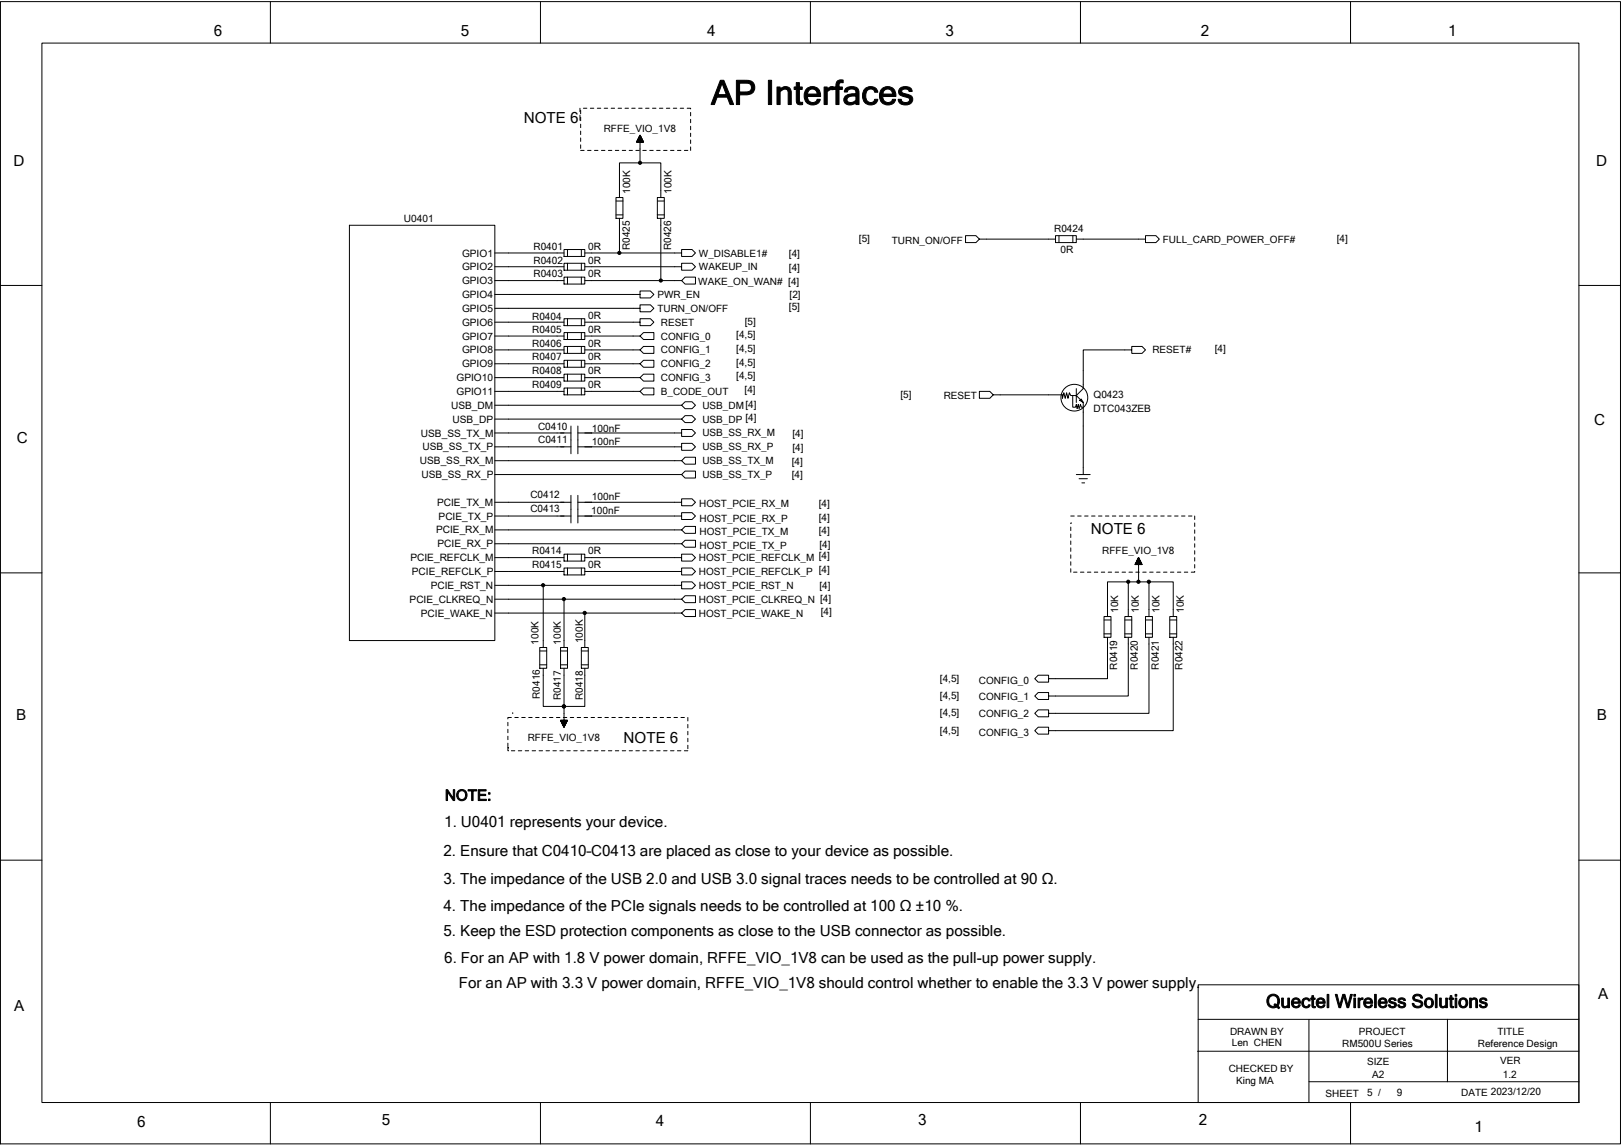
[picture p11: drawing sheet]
<svg xmlns="http://www.w3.org/2000/svg" width="297mm" height="210mm" viewBox="0 0 297 210" stroke-linecap="round" stroke-linejoin="round" font-family="sans-serif">
<g fill="none" stroke="#000" stroke-width=".18">
<path d="M.1 .3h296.8v209.3h-296.8zM7.7 7.9h281.6v194.1h-281.6zM49.5 .3v7.6M99 .3v7.6M106.3 19.8v.7M106.9 19.8h.6M108.2 19.8h.6M109.4 19.8h.7M110.7 19.8h.7M112 19.8h.6M113.3 19.8h.6M114.5 19.8h.7"/>
<path d="M115.8 19.8h.6M117 19.8h.7M118.3 19.8h.6M119.6 19.8h.6M120.8 19.8h.7M122.1 19.8h.6M123.4 19.8h.6M124.6 19.8h.7M125.9 19.8h.7v.2M148.5 .3v7.6M198 .3v7.6M247.5 .3v7.6"/>
<path d="M106.3 21.9h.1M106.3 21.1v.6M106.4 20.2v.6M106.4 21.5v.6M106.4 22.8v.6M106.4 24v.7M106.4 25.3v.6M106.4 26.5v.7M106.4 27.6h.6M107.7 27.6h.6M108.9 27.6h.7M110.2 27.6h.6"/>
<path d="M111.5 27.6h.6M112.8 27.6h.6M112.9 36.2h1.2v3.8h-1.2zM112.9 39.4h1.2M112.9 36.8h1.2M113.5 36.2v-6.4h7.6v6.4M114 27.6h.7M115.3 27.6h.6M116.5 27.6h.7M116.7 26h.1M116.7 26h1.2h-1.3M116.7 25.9h1.2"/>
<path d="M116.7 26v-.1h1.2v.1M116.8 25.8h1M116.8 25.8v.2M116.8 25.8h1v.2M116.8 25.7h1M116.8 26v-.3h.9v.3M116.9 26v-.4h.8v.4M116.9 25.5h.8M116.9 25.5h.7v.5M117 25.4h.6v.6M117 25.3h.5v.7M117.1 25.2h.4v.8"/>
<path d="M117.1 25.1h.4v.9M117.2 24.9v1.1M117.2 25h.2v1M117.2 24.9h.2M117.2 24.8v1.2M117.2 24.9h.1v1.1M117.3 24.8h.1M117.3 24.8v1.2M117.3 24.8l.6 1.2h-1.3l.7-1.2v5M117.4 25h-.2l-.1 1M117.5 25.1h-.4v.9M117.5 25.2h-.4l-.1 .8"/>
<path d="M117.6 25.3h-.6v.7M117.6 25.4h-.6l-.1 .6M117.8 27.6h.6M119.1 27.6h.6M120.3 27.6h.7M120.5 36.2h1.2v3.8h-1.2zM120.5 39.4h1.2M120.5 36.8h1.2M121.6 27.6h.6M122.9 27.6h.6M124.1 27.6h.7M125.4 27.6h.6"/>
<path d="M126.6 20.6v.6M126.6 21.9v.6M126.6 23.1v.7M126.6 24.4v.6M126.6 25.7v.6M126.6 26.9v.7M.1 52.3h7.6M64 41.3h26.7v76.1h-26.7zM90.7 54h26.6v-.7h1.9l.6 .7-.6 .6h-1.9v-.6M90.7 56.5h26.6v-.6h1.9l.6 .6-.6 .6h-1.9v-.6M90.7 46.4h12.7M90.7 48.9h12.7"/>
<path d="M90.7 51.4h12.7M90.7 59h12.7M103.4 58.4h3.8v1.3h-3.8zM103.4 45.7h3.8v1.3h-3.8zM103.4 48.2h3.8v1.3h-3.8zM103.4 50.8h3.8v1.2h-3.8zM104 45.7v1.3M104 48.2v1.3M104 50.8v1.2M104 58.4v1.3M106.5 45.7v1.3M106.5 48.2v1.3"/>
<path d="M106.5 50.8v1.2M106.5 58.4v1.3M107.2 59h10.1v-.6h1.9l.6 .6-.6 .7h-1.9v-.7M107.2 48.9h17.7v-.7h1.9l.6 .7-.6 .6h-1.9v-.6M107.2 51.4h13.9M113.5 40v6.4h-6.3M113.5 46.4h11.4v-.7h1.9l.6 .7-.6 .6h-1.9v-.6M121.1 40v11.4h3.8l.6 .6h1.9v-1.2h-1.9l-.6 .6M193.4 43.2h3.8v1.2h-3.8zM193.4 43.8h-13.9l-.7 .7h-1.9v-1.3h1.9l.7 .6M194.1 43.2v1.2M196.6 43.2v1.2"/>
<path d="M197.2 43.8h12.7v-.6h1.9l.6 .6-.6 .7h-1.9v-.7M289.3 52.3h7.6M90.7 79.3h13.9M90.7 61.6h12.7M90.7 64.1h12.7M90.7 66.7h12.7M90.7 74.3h34.2M90.7 76.8h34.2M103.4 69.2h-12.7M103.4 71.7h-12.7M103.4 60.9h3.8v1.3h-3.8zM103.4 63.5h3.8v1.2h-3.8z"/>
<path d="M103.4 66h3.8v1.3h-3.8zM103.4 68.6h3.8v1.2h-3.8zM103.4 71.1h3.8v1.2h-3.8zM104 60.9v1.3M104 63.5v1.2M104 66v1.3M104 68.6v1.2M104 71.1v1.2M104.6 78.1v5M105.9 79.3h19v-.6h1.9l.6 .6-.6 .7h-1.9v-.7M105.9 78.1v5M106.5 60.9v1.3"/>
<path d="M106.5 63.5v1.2M106.5 66v1.3M106.5 68.6v1.2M106.5 71.1v1.2M107.2 61.6h10.1l.6 .6h1.9v-1.3h-1.9l-.6 .7M107.2 64.1h10.1l.6 .6h1.9v-1.2h-1.9l-.6 .6M107.2 66.7h10.1l.6 .6h1.9v-1.3h-1.9l-.6 .7M107.2 69.2h10.1l.6 .6h1.9v-1.2h-1.9l-.6 .6M107.2 71.7h10.1l.6 .6h1.9v-1.2h-1.9l-.6 .6M124.9 74.3l.6-.7h1.3l.6 .7-.6 .6h-1.3zM124.9 76.8l.6-.6h1.3l.6 .6-.6 .6h-1.3zM182 72.3l-.6-.6h-1.9v1.3h1.9l.6-.7h12.7v.7l.2-1 .3 1 .2-1 .3 1 .3-1 .2 .5h1"/>
<path d="M196.6 72.5v2.1h.5l.1-.5 .2 .8 .2-.8 .1 .7M197.2 72.5l1.3 1.2v13.3M197.2 72.5h.1M197.2 71.2v2.5M198.1 73.1l.4 .6-.6-.3zM198.5 75.5h.1M198.5 74.6h-.4l-.1-.5-.3 .8M207.4 64.1v.6h1.9l.6-.6-.6-.6h-1.9v.6h-8.9v7.1l-1.3 1.3M90.7 84.4h34.2l.6 .6h1.9v-1.2h-1.9l-.6 .6M90.7 87h34.2l.6 .6h1.9v-1.3h-1.9l-.6 .7M90.7 97.1h34.2l.6 .6h1.9v-1.2h-1.9l-.6 .6M90.7 99.6h34.2l.6 .7h1.9v-1.3h-1.9l-.6 .6"/>
<path d="M90.7 94.6h13.9M90.7 81.9h13.9M90.7 92h13.9M104.6 90.8v5M105.9 81.9h19v-.7h1.9l.6 .7-.6 .6h-1.9v-.6M105.9 92h19v-.6h1.9l.6 .6-.6 .7h-1.9v-.7M105.9 94.6h19v-.7h1.9l.6 .7-.6 .6h-1.9v-.6M105.9 90.8v5M196.2 94.6h.6M196.2 96.6v.6M196.2 97.9v.6M196.2 99.1v.7"/>
<path d="M196.3 95.8l-.1 .1M197.2 87h2.6M197.5 94.6h.6M197.7 87.7h1.6M198.2 88.5h.6M198.8 94.6h.6M200 94.6h.7M201.3 94.6h.6M202.6 94.6h.6M203.8 94.6h.7M205.1 94.6h.6M206.4 94.6h.6"/>
<path d="M207.6 94.6h.7M208.9 94.6h.6M210.2 94.6h.6M211.4 94.6h.7M212.7 94.6h.6M214 94.6h.6M215.2 94.6h.7M216.5 94.6h.6M217.8 94.6h.6M218.9 94.6v.6M218.9 95.8v.7M218.9 97.1v.6"/>
<path d="M218.9 98.4v.6M218.9 99.6v.7M.1 105h7.6M90.7 112.3h16.5v6.3M90.7 109.8h12.7v8.8M90.7 107.3h8.8v11.3M90.7 102.2h12.7M90.7 104.7h12.7M98.9 118.6h1.3v3.8h-1.3zM98.9 119.3h1.3M99.5 107.3h25.4v-.7h1.9l.6 .7-.6 .6h-1.9v-.6M102.7 118.6h1.3v3.8h-1.3z"/>
<path d="M102.7 119.3h1.3M103.4 109.8h21.5l.6 .6h1.9v-1.2h-1.9l-.6 .6M103.4 101.5h3.8v1.3h-3.8zM103.4 104.1h3.8v1.2h-3.8zM104 101.5v1.3M104 104.1v1.2M106.5 118.6h1.3v3.8h-1.3zM106.5 101.5v1.3M106.5 104.1v1.2M106.5 119.3h1.3M107.2 112.3h17.7l.6 .7h1.9v-1.3h-1.9l-.6 .6M107.2 102.2h17.7v-.7h1.9l.6 .7-.6 .6h-1.9v-.6"/>
<path d="M107.2 104.7h17.7v-.6h1.9l.6 .6-.6 .6h-1.9v-.6M196.2 100.4v.6M196.2 101.7v.6M196.2 102.9v.7M196.2 104.2v.6M196.7 104.8h.7M198 104.8h.6M199.3 104.8h.6M200.5 104.8h.7M201.8 104.8h.6M202.3 113h1.3v3.8h-1.3zM202.3 116.1h1.3"/>
<path d="M202.3 113.6h1.3M202.9 116.8v7.6h-10.8v-.7h-1.9l-.6 .7 .6 .6h1.9v-.6M203.1 104.8h.6M204.3 104.8h.7M205.6 104.8h.6M206.1 113h1.3v3.8h-1.3zM206.1 116.1h1.3M206.1 113.6h1.3M206.8 106.6v6.4M206.8 106.6h3.7M206.8 106.6h-3.9v6.4M206.8 116.8v10.7h-14.7v-.6h-1.9l-.6 .6 .6 .7h1.9v-.7"/>
<path d="M206.9 104.8h.6M208 103.4h1.3h-1.3M208.1 103.4v-.1h1.1v.1M208.1 103.2h1.1M208.1 103.4v-.2h1v.2M208.1 104.8h.7M208.1 103.1h1M208.2 103.4v-.3h.9v.3M208.2 103h.9M208.2 103h.8v.4M208.3 102.9h.7M208.3 102.8v.6"/>
<path d="M208.3 102.9h.7v.5M208.3 102.8h.7M208.3 102.7v.7M208.3 102.8h.6v.6M208.4 102.7h.5M208.4 102.7h.5v.7M208.4 102.6h.4M208.5 102.4v1M208.5 102.5h.3v.9M208.5 102.4h.3M208.5 103.4v-1h.2v1M208.6 102.2v1.2"/>
<path d="M208.6 102.3h.1v1.1M208.6 102.2h.1M208.6 102.2l.7 1.2h-1.3l.6-1.2v4.4M208.8 102.5h-.4v.9M208.9 102.6h-.5v.8M209.2 103.3h-1.2v.1M209.4 104.8h.6M209.9 113h1.3v3.8h-1.3zM209.9 116.1h1.3M209.9 113.6h1.3M210.5 116.8v13.9h-18.4v-.6h-1.9l-.6 .6 .6 .6h1.9v-.6M210.5 113v-6.4h4.5v6.4"/>
<path d="M210.7 104.8h.6M211.9 104.8h.7M213.2 104.8h.6M214.4 113h1.2v3.8h-1.2zM214.4 116.1h1.2M214.4 113.6h1.2M214.5 104.8h.6M215 116.8v17.1h-22.9v-.7h-1.9l-.6 .7 .6 .6h1.9v-.6M215.7 104.8h.7M217 104.8h.7M218.9 104.7v.1h-.6M218.9 100.9v.6"/>
<path d="M218.9 102.2v.6M218.9 103.4v.7M289.3 105h7.6M93.1 132.4v.6M93.1 133.6v.7M93.1 134.9v.6M93.1 136.2v.6M93.2 137.1l-.1-.2v.7h.1M93.7 131.5h-.6v.2M93.7 137.6h.6M94 130.6h.1M94.3 131.5h.7"/>
<path d="M95 137.6h.6M95.6 131.5h.6M96.2 137.6h.7M96.9 131.5h.6M97.5 137.6h.6M98.1 131.5h.7M98.8 137.6h.6M98.9 121.8h1.3M99.4 131.5h.7M99.5 122.4v7h3.9M100.1 137.6h.6M100.7 131.5h.6"/>
<path d="M101.3 137.6h.7M102 131.5h.6M102.6 137.6h.6M102.7 121.8h1.3M102.7 132h1.3M102.7 132l1.2 .1M102.8 132.1h1.1M102.8 132v.2h1.1v-.2M102.8 132.2h1.1M102.8 132v.3h1.1M102.9 132.3h.9M102.9 132v.4h.9v-.4"/>
<path d="M102.9 132v.5M103 132.5h.7M103 132v.6h.7M103 132.6h.7M103 132v.7M103.1 132.8h.5M103.1 132v.9M103.2 132.9h.3M103.2 132v1h.3M103.2 133h.3M103.2 131.5h.7M103.2 132v1.1h.2"/>
<path d="M103.3 133.1h.1M103.3 132l.1 1.2M103.4 129.4v3.8l-.7-1.2h1.3l-.6 1.2v-1.2M103.4 122.4v7M103.4 132v1.2h-.1M103.4 132v1.1M103.5 132v.9M103.5 132v.9h-.4M103.6 132v.7h-.5M103.6 132l.1 .7h-.7M103.8 132v.4h-.9M103.9 132v.2"/>
<path d="M103.9 137.6h.6M103.9 132h.1M104.5 131.5h.6M105.1 137.6h.7M105.8 131.5h.6M106.4 137.6h.6M106.5 121.8h1.3M107 131.5h.7M107.2 122.4v7h-3.8M107.7 137.6h.6M108.3 131.5h.6M108.9 137.6h.7"/>
<path d="M109.6 131.5h.6M110.2 137.6h.6M110.8 131.5h.7M111.5 137.6h.6M112.1 131.5h.7M112.8 137.6h.6M113.4 131.5h.6M114 137.6h.7M114.7 131.5h.6M115.3 137.6h.6M115.9 131.5h.6M116.5 137.6h.7"/>
<path d="M117.2 131.5h.6M117.8 137.6h.6M118.4 131.5h.7M119.1 137.6h.6M119.7 131.5h.6M120.3 137.6h.7M121 131.5h.6M121.6 137.6h.6M122.2 131.5h.7M122.9 137.6h.6M123.5 131.5h.6M124.1 137.6h.7"/>
<path d="M124.8 131.5h.6M125.4 137.6h.6M126 131.5v.6M126 132.7v.7M126 134v.6M126 135.3v.6M126 136.5v.7M.1 157.6h7.6M289.3 157.6h7.6M219.4 192.6h69.9M219.6 180.4h69.7v21.6h-69.7zM219.6 186.8h69.7"/>
<path d="M239.9 198.2h49.4M239.9 186.8v15.2M265.2 186.8v11.4M49.5 202v7.6M99 202v7.6M148.5 202v7.6M198 202v7.6M247.5 202v7.6"/>
<circle cx="196.9" cy="72.9" r="2.45"/>
</g>
<g fill="#000" stroke="#000" stroke-width=".18">
<circle cx="117.3" cy="29.8" r=".29"/>
<circle cx="113.5" cy="46.3" r=".29"/>
<circle cx="121.1" cy="51.4" r=".29"/>
<circle cx="99.5" cy="107.2" r=".3"/>
<circle cx="103.3" cy="109.8" r=".3"/>
<circle cx="107.1" cy="112.3" r=".3"/>
<circle cx="206.7" cy="106.6" r=".29"/>
<circle cx="208.6" cy="106.6" r=".3"/>
<circle cx="210.5" cy="106.6" r=".3"/>
<circle cx="103.3" cy="129.4" r=".3"/>
</g>
<text font-size="6.2" x="130.3" y="19.2">AP Interfaces</text>
<text font-size="3.4" x="232" y="184.6">Quectel Wireless Solutions</text>
<g font-size="2.8">
<text x="39.2" y="6.6">6</text>
<text x="84.5" y="6.6">5</text>
<text x="129.6" y="6.6">4</text>
<text x="173.2" y="6.6">3</text>
<text x="220.1" y="6.6">2</text>
<text x="265.4" y="6.6">1</text>
<text x="96" y="22.5">NOTE 6</text>
<text x="2.5" y="30.5">D</text>
<text x="292.5" y="30.4">D</text>
<text x="292.1" y="77.8">C</text>
<text x="3.1" y="81.1">C</text>
<text x="199.9" y="97.9">NOTE 6</text>
<text x="3" y="131.8">B</text>
<text x="292.6" y="131.8">B</text>
<text x="114.3" y="136.2">NOTE 6</text>
<text x="81.5" y="146.7">NOTE:</text>
<text x="81.4" y="151.5">1. U0401 represents your device.</text>
<text x="81.3" y="156.8">2. Ensure that C0410–C0413 are placed as close to your device as possible.</text>
<text x="81.3" y="161.9">3. The impedance of the USB 2.0 and USB 3.0 signal traces needs to be controlled at 90 Ω.</text>
<text x="81.3" y="167">4. The impedance of the PCIe signals needs to be controlled at 100 Ω ±10 %.</text>
<text x="81.3" y="171.4">5. Keep the ESD protection components as close to the USB connector as possible.</text>
<text x="81.4" y="176.5">6. For an AP with 1.8 V power domain, RFFE_VIO_1V8 can be used as the pull-up power supply.</text>
<text x="2.6" y="185.3">A</text>
<text x="84.1" y="181.1">For an AP with 3.3 V power domain, RFFE_VIO_1V8 should control whether to enable the 3.3 V power supply.</text>
<text x="292.9" y="183.1">A</text>
<text x="25.2" y="206.6">6</text>
<text x="70" y="206.1">5</text>
<text x="120.2" y="206.3">4</text>
<text x="168.3" y="206.1">3</text>
<text x="219.7" y="206.1">2</text>
<text x="270.2" y="207.3">1</text>
</g>
<g font-size="1.9">
<text x="115.5" y="35.6" transform="rotate(-90 115.5 35.6)">100K</text>
<text x="123" y="35.6" transform="rotate(-90 123 35.6)">100K</text>
<text x="74" y="40.6">U0401</text>
<text x="84.7" y="47">GPIO1</text>
<text x="107.8" y="45.7">0R</text>
<text x="194.3" y="46.4">0R</text>
<text x="84.7" y="49.5">GPIO2</text>
<text x="84.7" y="52.1">GPIO3</text>
<text x="107.8" y="48.3">0R</text>
<text x="107.8" y="50.8">0R</text>
<text x="84.7" y="54.6">GPIO4</text>
<text x="84.7" y="57.1">GPIO5</text>
<text x="84.7" y="59.7">GPIO6</text>
<text x="107.8" y="58.4">0R</text>
<text x="84.7" y="62.2">GPIO7</text>
<text x="84.7" y="64.8">GPIO8</text>
<text x="107.8" y="61">0R</text>
<text x="107.8" y="63.5">0R</text>
<text x="83.6" y="69.8">GPIO10</text>
<text x="84.7" y="67.3">GPIO9</text>
<text x="107.8" y="66">0R</text>
<text x="107.8" y="68.6">0R</text>
<text x="107.8" y="71.1">0R</text>
<text x="82.7" y="74.9">USB_DM</text>
<text x="82.9" y="77.4">USB_DP</text>
<text x="83.6" y="72.4">GPIO11</text>
<text x="200.4" y="75.5">DTC043ZEB</text>
<text x="77.1" y="80">USB_SS_TX_M</text>
<text x="77.4" y="82.5">USB_SS_TX_P</text>
<text x="108.5" y="79.1">100nF</text>
<text x="108.5" y="81.6">100nF</text>
<text x="76.9" y="85.1">USB_SS_RX_M</text>
<text x="77.2" y="87.6">USB_SS_RX_P</text>
<text x="80.1" y="92.7">PCIE_TX_M</text>
<text x="80.4" y="95.2">PCIE_TX_P</text>
<text x="108.3" y="94.2">100nF</text>
<text x="108.5" y="91.7">100nF</text>
<text x="79.9" y="97.7">PCIE_RX_M</text>
<text x="80.2" y="100.3">PCIE_RX_P</text>
<text x="107.8" y="101.6">0R</text>
<text x="75.2" y="102.8">PCIE_REFCLK_M</text>
<text x="75.5" y="105.4">PCIE_REFCLK_P</text>
<text x="78.9" y="107.9">PCIE_RST_N</text>
<text x="107.8" y="104.1">0R</text>
<text x="75.1" y="110.4">PCIE_CLKREQ_N</text>
<text x="77.1" y="113">PCIE_WAKE_N</text>
<text x="204.9" y="112.3" transform="rotate(-90 204.9 112.3)">10K</text>
<text x="208.7" y="112.3" transform="rotate(-90 208.7 112.3)">10K</text>
<text x="212.5" y="112.3" transform="rotate(-90 212.5 112.3)">10K</text>
<text x="216.9" y="112.3" transform="rotate(-90 216.9 112.3)">10K</text>
<text x="98.7" y="118.1" transform="rotate(-90 98.7 118.1)">100K</text>
<text x="102.8" y="118.1" transform="rotate(-90 102.8 118.1)">100K</text>
<text x="106.8" y="117.9" transform="rotate(-90 106.8 117.9)">100K</text>
</g>
<g font-size="1.8">
<text x="110.6" y="24.2">RFFE_VIO_1V8</text>
<text x="97.8" y="45.7">R0401</text>
<text x="115.4" y="45.8" transform="rotate(-90 115.4 45.8)">R0425</text>
<text x="123" y="45.8" transform="rotate(-90 123 45.8)">R0426</text>
<text x="128.1" y="47">W_DISABLE1#</text>
<text x="144.6" y="47.1">[4]</text>
<text x="157.4" y="44.4">[5]</text>
<text x="163.4" y="44.6">TURN_ON/OFF</text>
<text x="193.2" y="42.4">R0424</text>
<text x="213.1" y="44.4">FULL_CARD_POWER_OFF#</text>
<text x="244.9" y="44.4">[4]</text>
<text x="97.8" y="48.3">R0402</text>
<text x="97.8" y="50.8">R0403</text>
<text x="127.9" y="52.3">WAKE_ON_WAN# [4]</text>
<text x="128.1" y="49.5">WAKEUP_IN</text>
<text x="144.6" y="49.6">[4]</text>
<text x="97.5" y="58.7">R0404</text>
<text x="120.5" y="54.6">PWR_EN</text>
<text x="120.5" y="57.1">TURN_ON/OFF</text>
<text x="121.1" y="59.7">RESET</text>
<text x="136.5" y="59.6">[5]</text>
<text x="144.6" y="56.8">[5]</text>
<text x="144.7" y="54.7">[2]</text>
<text x="97.5" y="61">R0405</text>
<text x="97.5" y="63.5">R0406</text>
<text x="121.1" y="62.2">CONFIG_0</text>
<text x="121.1" y="64.7">CONFIG_1</text>
<text x="134.9" y="61.9">[4,5]</text>
<text x="134.9" y="64.4">[4,5]</text>
<text x="211.2" y="64.7">RESET#</text>
<text x="222.6" y="64.4">[4]</text>
<text x="97.5" y="66">R0407</text>
<text x="97.5" y="68.6">R0408</text>
<text x="97.5" y="71.1">R0409</text>
<text x="121.1" y="67.3">CONFIG_2</text>
<text x="121.1" y="69.8">CONFIG_3</text>
<text x="134.9" y="67.1">[4,5]</text>
<text x="134.9" y="69.5">[4,5]</text>
<text x="121.1" y="72.3">B_CODE_OUT</text>
<text x="128.7" y="75">USB_DM[4]</text>
<text x="128.7" y="77.6">USB_DP [4]</text>
<text x="136.4" y="72.1">[4]</text>
<text x="165" y="72.9">[5]</text>
<text x="172.9" y="73.2">RESET</text>
<text x="200.4" y="73">Q0423</text>
<text x="98.6" y="78.8">C0410</text>
<text x="98.6" y="81.2">C0411</text>
<text x="128.7" y="80">USB_SS_RX_M</text>
<text x="128.7" y="82.5">USB_SS_RX_P</text>
<text x="145.2" y="80">[4]</text>
<text x="145.2" y="82.6">[4]</text>
<text x="128.7" y="85">USB_SS_TX_M</text>
<text x="128.7" y="87.6">USB_SS_TX_P</text>
<text x="145.1" y="85.1">[4]</text>
<text x="145.1" y="87.7">[4]</text>
<text x="97.2" y="93.9">C0413</text>
<text x="97.2" y="91.3">C0412</text>
<text x="128.1" y="92.9">HOST_PCIE_RX_M</text>
<text x="128.2" y="95.6">HOST_PCIE_RX_P</text>
<text x="150" y="92.9">[4]</text>
<text x="150" y="95.4">[4]</text>
<text x="97.5" y="101.6">R0414</text>
<text x="128.2" y="98">HOST_PCIE_TX_M</text>
<text x="128.2" y="100.5">HOST_PCIE_TX_P</text>
<text x="150" y="97.9">[4]</text>
<text x="150.2" y="100.3">[4]</text>
<text x="202" y="101.5">RFFE_VIO_1V8</text>
<text x="97.5" y="104.1">R0415</text>
<text x="128.1" y="107.9">HOST_PCIE_RST_N</text>
<text x="128.1" y="102.8">HOST_PCIE_REFCLK_M [4]</text>
<text x="128.1" y="105.3">HOST_PCIE_REFCLK_P [4]</text>
<text x="150.2" y="107.9">[4]</text>
<text x="128.1" y="110.4">HOST_PCIE_CLKREQ_N [4]</text>
<text x="128.1" y="113">HOST_PCIE_WAKE_N</text>
<text x="150.4" y="112.8">[4]</text>
<text x="172.2" y="125.1">[4,5]</text>
<text x="179.4" y="125.2">CONFIG_0</text>
<text x="204.7" y="122.7" transform="rotate(-90 204.7 122.7)">R0419</text>
<text x="208.5" y="122.7" transform="rotate(-90 208.5 122.7)">R0420</text>
<text x="212.3" y="122.7" transform="rotate(-90 212.3 122.7)">R0421</text>
<text x="216.7" y="122.7" transform="rotate(-90 216.7 122.7)">R0422</text>
<text x="98.9" y="128" transform="rotate(-90 98.9 128)">R0416</text>
<text x="102.7" y="128.3" transform="rotate(-90 102.7 128.3)">R0417</text>
<text x="106.8" y="128.3" transform="rotate(-90 106.8 128.3)">R0418</text>
<text x="172.2" y="128.1">[4,5]</text>
<text x="172.2" y="131.1">[4,5]</text>
<text x="179.4" y="128.3">CONFIG_1</text>
<text x="179.4" y="131.3">CONFIG_2</text>
<text x="96.7" y="135.8">RFFE_VIO_1V8</text>
<text x="172.2" y="134.6">[4,5]</text>
<text x="179.4" y="134.8">CONFIG_3</text>
<text x="225.4" y="189.6">DRAWN BY</text>
<text x="225.7" y="191.7">Len CHEN</text>
<text x="246" y="191.9">RM500U Series</text>
<text x="249" y="189.6">PROJECT</text>
<text x="270.8" y="191.9">Reference Design</text>
<text x="274.4" y="189.6">TITLE</text>
<text x="225.1" y="196.4">CHECKED BY</text>
<text x="250.5" y="195.2">SIZE</text>
<text x="251.4" y="197.6">A2</text>
<text x="274.9" y="194.9">VER</text>
<text x="275.4" y="197.6">1.2</text>
<text x="226.5" y="198.6">King MA</text>
<text x="242.9" y="201">SHEET</text>
<text x="250.5" y="200.7">5 /</text>
<text x="256" y="200.7">9</text>
<text x="267.8" y="200.7">DATE 2023/12/20</text>
</g>
</svg>
